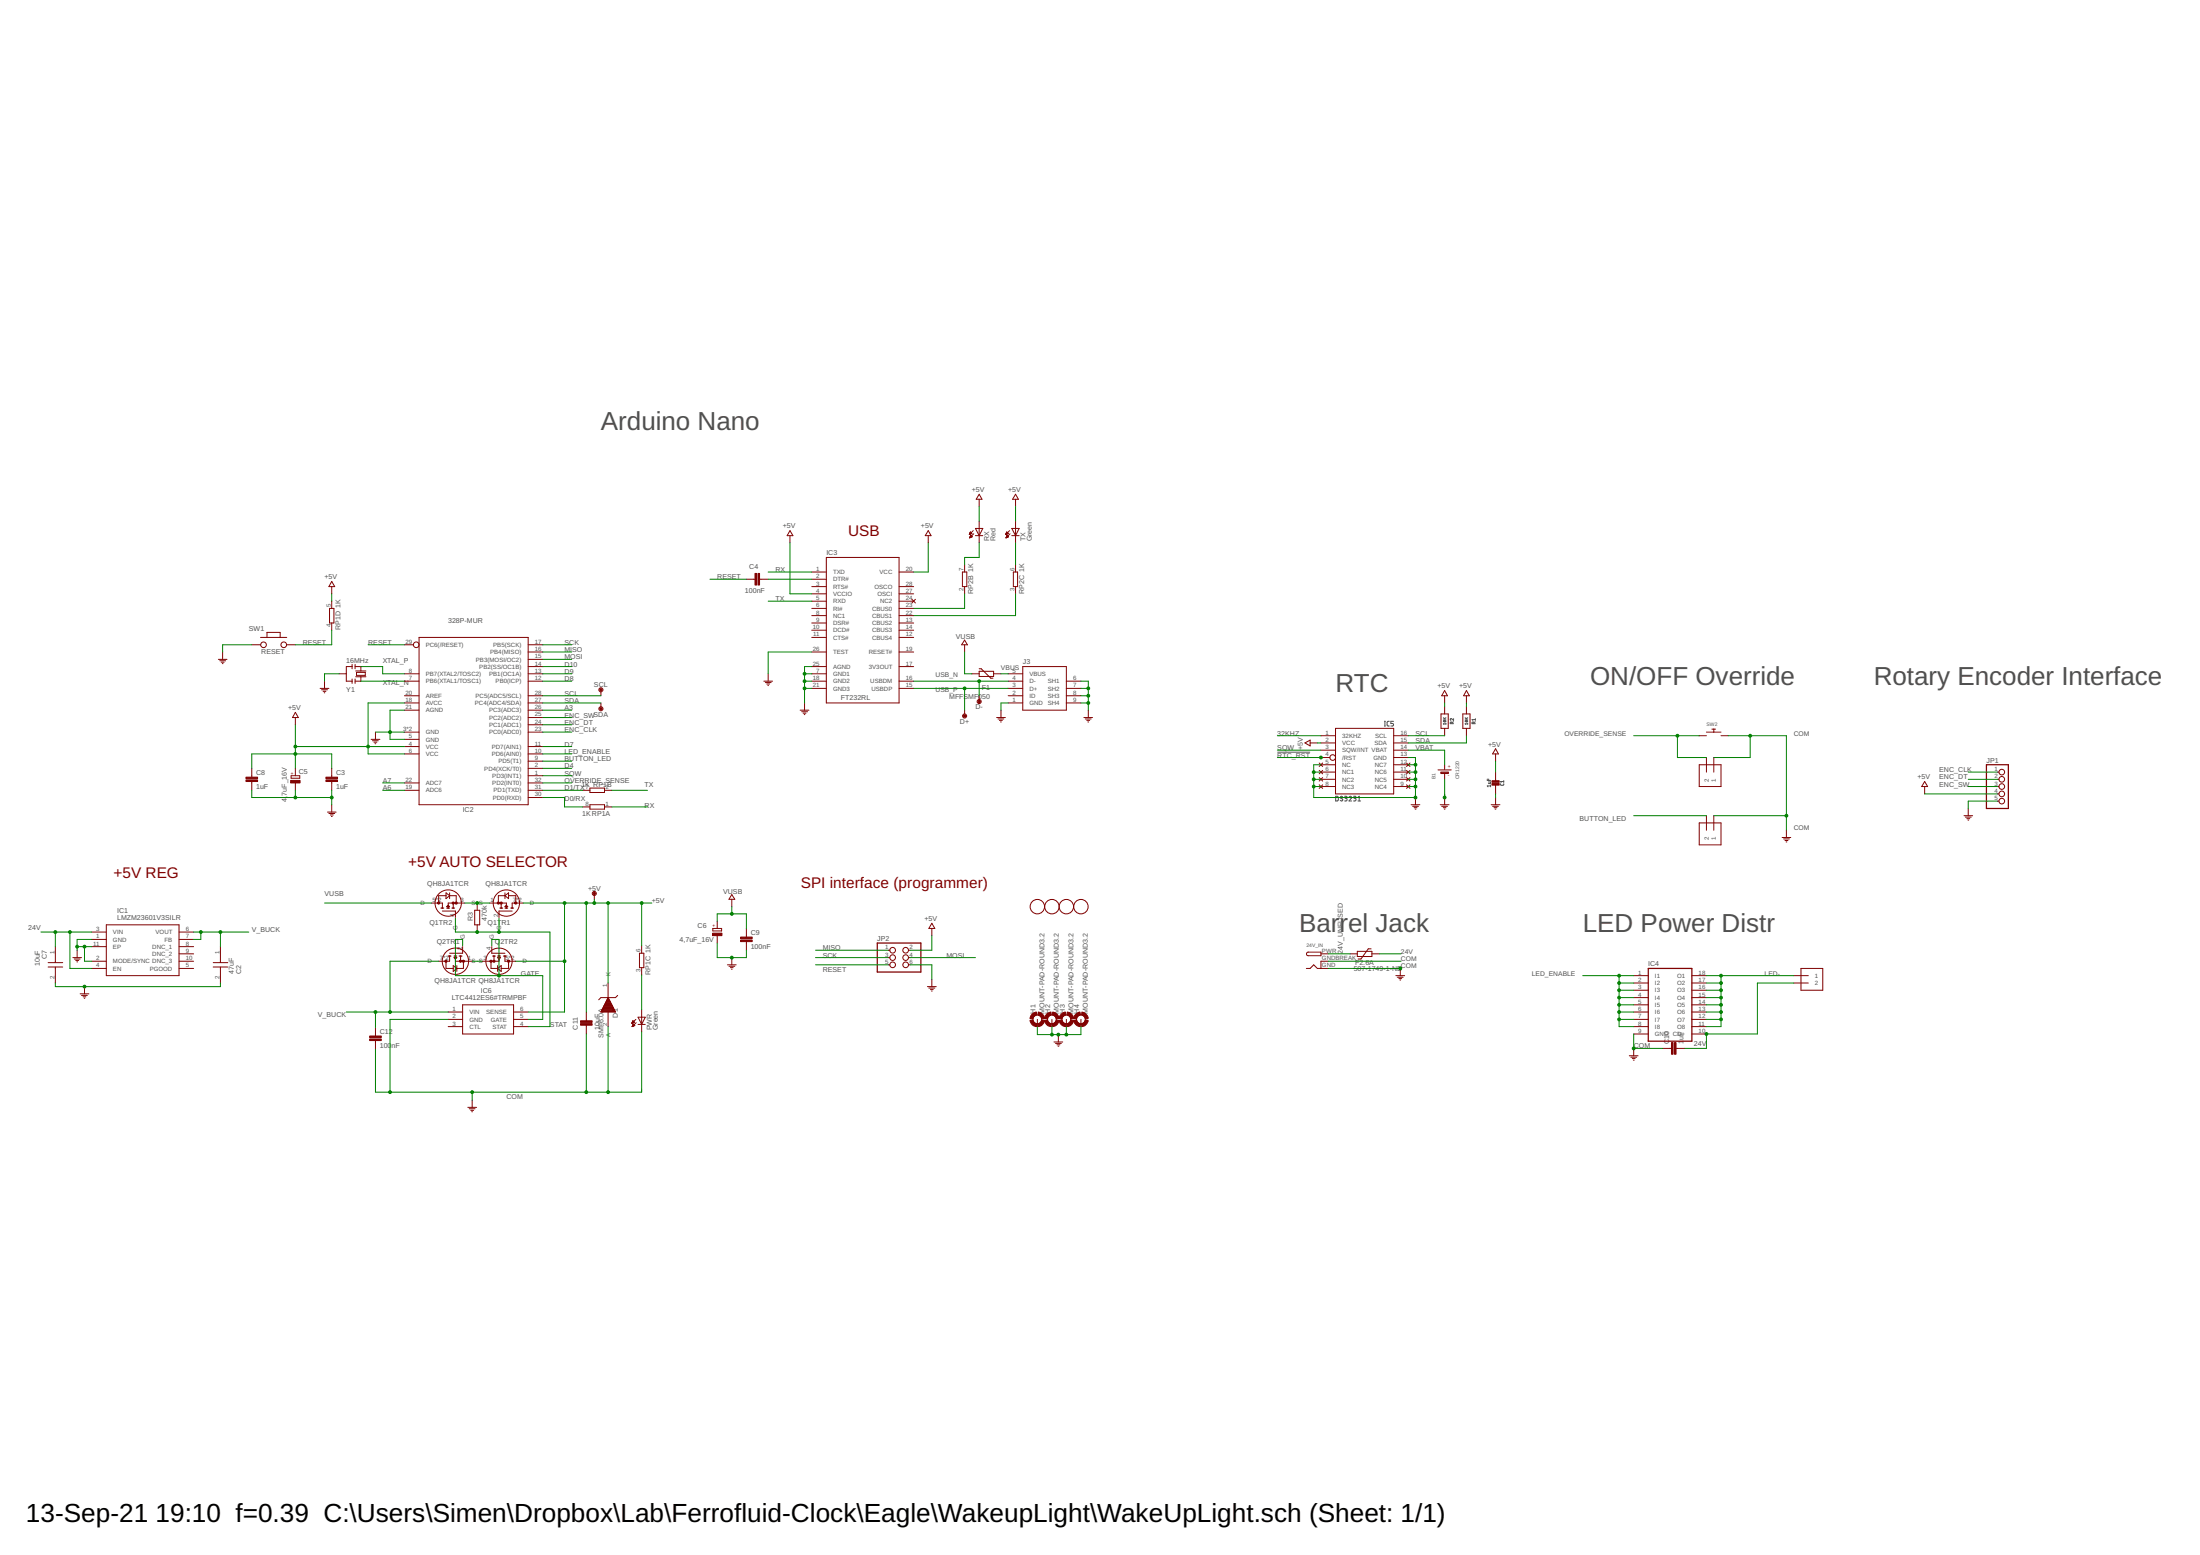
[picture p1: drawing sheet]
<svg xmlns="http://www.w3.org/2000/svg" width="297mm" height="210mm" viewBox="0 0 297 210" stroke-linecap="round" stroke-linejoin="round" font-family="sans-serif">
<g fill="none" stroke="#505050" stroke-width=".14">
<path d="M186.9 98h.1M186.9 97.4h.1M187 97.4v.6M187.6 97.4h-.2l-.1 .1v.4l.3 .1M188.2 97.4h-.4v.3h.3l.1 .1-.1 .2h-.3M194.9 97.1h.3M194.9 96.9l.2 .2M194.9 97.3h.3l-.1 .2zM195 97.3l.1 .1M195.2 97.7h-.3l.1 .1M195.2 97.6v.2M195.2 96.9l-.2 .1"/>
<path d="M196 97.6l-.1-.1-.1 .2h.5M196 97.6v.1M196.3 97v.2l-.4-.2v.2M196.3 97.4l-.3 .1M197.8 97.1h.4M197.8 96.9l.2 .2M197.9 97.3h.3l-.2 .2-.2-.1zM197.9 97.3l.2 .1M198.2 97.7h-.4l.1 .1M198.2 97.6v.2M198.2 96.9l-.2 .1M199 97.6l-.2-.1v.2h.4"/>
<path d="M199 97.6v.1M199.2 97.4l-.2 .1M199.2 97.1h-.4l.1 .1M199.2 97v.2M172.5 101.5h4.4M180.3 107.5l.4 .1-.1 .5h-.3zM181.3 107.5h-.2l-.1 .1 .3 .3v.1l-.1 .1-.2-.1M181.5 107.5l.4 .1-.1 .1-.2 .1M181.7 107.8h.2v.2l-.4 .1M182.1 107.6a.17 .17 0 0 1 .3-.1 .17 .17 0 0 1 0 .3l-.3 .3h.4M182.8 107.5l.3 .1-.1 .1-.2 .1M182.9 107.8h.2v.2l-.3 .1"/>
<path d="M183.3 108.1h.4M183.3 107.6l.2-.1v.6M200.8 105.2v.1h.5M201 105.6h.3l-.1 .1-.2 .1M201 105.2v.1M201.3 106.1h-.5l.1 .1M201.3 106v.2M202.6 105.8l.1 .2h.3v-.2M203 105.4v.2M203 105.5h-.4l.1 .1"/>
</g>
<g fill="none" stroke="#800000" stroke-width=".14">
<path d="M44.8 79.2v1M44.8 78.5l.4 .7h-.8zM100.8 78.2h1.2M102.5 78.2h1.2M106.7 71.6l.4 .7h-.8zM106.7 72.3v1M109.6 78.2h2M109.6 79.2h2M109.6 77.2h2M111.6 75.2h9.8v19.7h-9.8zM121.4 79.2h2M121.4 77.2h2"/>
<path d="M125.3 71.6l.4 .7h-.8zM125.3 72.3v1M129.9 77.2h.6v2h-.6zM130.2 76.2v1M130.2 79.2v1M130.9 72.1h.1M130.9 72h.3M130.9 72.6h.1M130.9 72.5h.2M131 71.9h.1M131 72.5h.1M131 72.5h.2"/>
<path d="M131 72.5h.3M131 71.8h.1M131 72.4h.2M131 71.8l-.1 .4M131 71.8l.2 .2M131 72.3h.1M131.1 72.3l-.2 .3M131.1 72.3l.2 .2M131.1 72.3h.1M131.1 72.1h-.2M131.2 72l-.3 .2M131.3 72.5l-.4 .1"/>
<path d="M131.4 71.6l-.5 .6M131.5 72.1l-.6 .5M131.7 72.3h1M131.7 71.3h1l-.5 1zM132.2 66.7l.4 .7h-.8zM132.2 67.4v1M132.2 70.3v3M135.8 72.1h.1M135.8 72h.3M135.8 72.6h.1M135.8 72.5h.2M135.9 71.9h.2"/>
<path d="M135.9 72.5h.1M135.9 71.9h.1M135.9 72.5h.2M135.9 72.5h.3M135.9 71.8h.1M135.9 72.4h.2M136 72.3h.1M136 72.3l-.2 .3M136 72.3l.2 .2M136.1 72.1h-.3M136.1 72l-.2-.2-.1 .4M136.1 72l-.3 .2"/>
<path d="M136.2 72.5l-.4 .1M136.3 71.6l-.5 .6M136.4 72.1l-.6 .5M136.6 72.3h1M136.6 71.3h1l-.5 1zM136.8 77.2h.6v2h-.6zM137.1 66.7l.4 .7h-.8zM137.1 67.4v1M137.1 70.3v3M137.1 76.2v1M137.1 79.2v1M29.5 89h1.1"/>
<path d="M29.7 89.2h.8M29.9 89.4h.4M30 89.6h.1M30.1 88v1M34 87h1.2M35.2 86h3.5M36 86v-.6h1.8v.6M38.7 87h1.2M39.9 96.2l.4 .7h-.8zM39.9 96.9v.9M43.2 92.9h1.2M43.4 93.1h.8"/>
<path d="M43.6 93.3h.4M43.8 93.5h.1M43.8 91.9v1M44.5 82.1h.6v2h-.6zM44.8 81.2v.9M44.8 84.1v1M45.8 91h1M47.5 90h-.7v1.9h.7M47.5 89.7v.6M47.5 91.7v.5M47.9 90h.8v.6M47.9 89.7v.6"/>
<path d="M47.9 91.7v.5M48 90.6h1.4M48 91.4h1.4M48.1 90.8h1.2v.4h-1.2zM48.7 91.4v.5h-.8M50.1 99.8h1.2M50.3 100h.8M50.7 98.8v1M54.6 95.9h2M54.6 87h1.2M54.6 91.9h2M54.6 94.9h2"/>
<path d="M54.6 93.9h2M54.6 91h2M54.6 98.8h2M54.6 99.8h2M56.6 86h14.7v22.6h-14.7zM71.3 95.9h2M71.3 87h2M71.3 89h2M71.3 96.9h2M71.3 90h2M71.3 91.9h2M71.3 94.9h2"/>
<path d="M71.3 93.9h2M71.3 91h2M71.3 88h2M71.3 98.8h2M71.3 97.8h2M81.1 93.4v.5M81.1 94.9v.5M103.1 91.9h1.2M103.3 92.1h.8M103.5 92.3h.4M103.7 92.5h.1M103.7 91v.9"/>
<path d="M108 95.9h1.2M108.2 96.1h.8M108.4 96.3h.4M108.6 96.5h.1M108.6 94.9v1M109.6 92.9h2M109.6 86h2M109.6 82.1h2M109.6 84.1h2M109.6 90h2M109.6 91.9h2M109.6 91h2"/>
<path d="M109.6 83.1h2M109.6 85.1h2M109.6 81.2h2M109.6 80.2h2M109.6 88h2M121.4 92.9h2M121.4 86h2M121.4 82.1h2M121.4 84.1h2M121.4 90h2M121.4 91.9h2M121.4 83.1h2"/>
<path d="M121.4 85.1h2M121.4 81.2h2M121.4 80.2h2M121.4 88h2M123.1 80.9l.5 .5M123.6 80.9l-.5 .5M130.2 86.4l.4 .6h-.8zM130.2 87v1M130.2 95.9v.5M131.2 91h1M132.2 90.6h2v.7h-2zM132.2 93.9v.5"/>
<path d="M132.2 90.3h.3l1.3 1.2h.3M134.2 91h.9M134.6 96.9h1.1M134.7 97h.8M134.9 97.2h.4M135.1 97.5h.1M135.1 95.9v1M136.1 92.9h2M136.1 91.9h2M136.1 94.9h2M136.1 93.9h2M136.1 91h2"/>
<path d="M138.1 90h5.9v5.9h-5.9zM144 92.9h1.9M144 91.9h1.9M144 94.9h1.9M144 93.9h1.9M146.3 96.9h1.2M146.5 97h.8M146.7 97.2h.4M146.9 97.5h.1M146.9 95.9v1M178.4 99.3h1.9M180.3 98.3h7.9v8.9h-7.9z"/>
<path d="M188.2 99.3h1.9M194.6 96.4h.9v1.9h-.9zM195.1 93.9v1M195.1 95.4v1M195.1 98.3v1M195.1 93.2l.3 .7h-.8zM197.5 96.4h1v1.9h-1zM198 93.9v1M198 95.4v1M198 98.3v1M198 93.2l.4 .7h-.8zM229.4 99.3h1"/>
<path d="M230.4 98.8h2M231.1 98.4h.5M231.4 98.4v.4M232.4 99.3h.9M34 103.7v1.2M34 105.5v1.2M39.3 104.7h1.2v.4h-1.2zM39.9 103.7v1M39.9 105.7v1M44.2 109.6h1.2M44.4 109.8h.8M44.6 110h.4"/>
<path d="M44.7 110.2h.2M44.8 103.7v1.2M44.8 105.5v1.2M44.8 108.6v1M50.5 100.2h.4M50.6 100.4h.1M54.6 106.7h2M54.6 105.7h2M54.6 101.8h2M54.6 100.8h2M71.3 106.7h2M71.3 104.7h2"/>
<path d="M71.3 105.7h2M71.3 107.7h2M71.3 103.7h2M71.3 102.7h2M71.3 101.8h2M71.3 100.8h2M78.7 106.7h1M78.7 108.9h1M79.7 106.4h1.9v.6h-1.9zM79.7 108.6h1.9v.6h-1.9zM81.6 106.7h1M81.6 108.9h1"/>
<path d="M176.2 100.3l.7-.4v.8zM176.9 100.3h1M178.1 103l.5 .5M178.1 104l.5 .5M178.1 105l.5 .4M178.1 105.9l.5 .5M178.4 104.2h1.9M178.4 100.3h1.9M178.4 102.3h1.2M178.4 101.3h1.9M178.4 103.2h1.9M178.4 105.2h1.9"/>
<path d="M178.4 106.2h1.9M178.6 103l-.5 .5M178.6 104l-.5 .5M178.6 105l-.5 .4M178.6 105.9l-.5 .5M188.2 104.2h1.9M188.2 100.3h1.9M188.2 102.3h1.9M188.2 101.3h1.9M188.2 103.2h1.9M188.2 105.2h1.9M188.2 106.2h1.9"/>
<path d="M189.9 105.9l.5 .5M189.9 105l.5 .4M189.9 104l.5 .5M189.9 103l.5 .5M190.4 105.9l-.5 .5M190.4 105l-.5 .4M190.4 104l-.5 .5M190.4 103l-.5 .5M190.5 108.6h1.2M190.7 108.8h.8M190.9 109h.4M191.1 109.2h.1"/>
<path d="M191.1 107.7v.9M194.2 103.9h1.7M194.5 108.6h1.1M194.6 104.2h.9v.2h-.9zM194.6 104.3h.9M194.6 108.8h.8M194.9 109h.3M195 109.2h.1M195.1 103.2v.7M195.1 104.5v.7M195.1 107.7v.9M201.3 108.6h1.2"/>
<path d="M201.5 108.8h.8M201.7 109h.4M201.9 109.2h.1M201.9 101.8v.9M201.9 104.2v1.3M201.9 105.9v1.3M201.9 107.7v.9M201.9 101.1l.4 .7h-.8zM229.4 103.2h3v3h-3zM229.4 111.1h3v2.9h-3zM230.4 102.3v1.9M230.4 110.1v2"/>
<path d="M231.4 102.3v1.9M231.4 110.1v2M240.6 113.1h1.2M240.8 113.2h.8M241 113.5h.4M241.2 113.6h.1M241.2 112.1v1M259.9 105.5l.4 .7h-.8zM259.9 106.2v1M265.2 110.1h1.1M265.4 110.3h.7M265.6 110.5h.4"/>
<path d="M265.7 110.7h.1M265.7 109.1v1M269.7 104.2h.2M269.7 107.2h.2M269.7 105.2h.2M269.7 106.2h.2M269.7 108.1h.2M6.5 129.9h2M6.5 130.5h2M7.5 127.8v2.1M7.5 130.5v2.2M9.8 129.3h1.2"/>
<path d="M10 129.5h.8M10.2 129.6h.4M10.4 129.8h.1M10.4 128.3v1M10.8 134.2h1.2M11 134.4h.8M11.2 134.6h.4M11.4 134.7h.1M11.4 133.2v1M12.4 130.7h2M12.4 129.8h2M12.4 126.8h2"/>
<path d="M12.4 125.8h2M12.4 127.8h2M14.4 124.8h9.8v6.9h-9.8zM24.2 130.7h1.9M24.2 128.8h1.9M24.2 129.8h1.9M24.2 126.8h1.9M24.2 125.8h1.9M24.2 127.8h1.9M28.8 129.9h2M28.8 130.5h2M29.8 127.8v2.1"/>
<path d="M29.8 130.5v2.2M50.7 138.7v1.1M58.3 121.9h1.4v.7M59.5 122.6h.4M59.7 123h1.8v.8M60.2 129.8v.9h1M60.2 120.5l.5 .4-.5 .4zM60.2 120.9h-1v1M60.3 122.6h.4M60.3 122.4l.2-.2 .2 .2zM60.5 136.6h2M60.5 137.6h2"/>
<path d="M60.5 138.6h2M60.5 129.1h.4M60.5 122.4v.2M60.5 122.3l.1 .1M60.5 122.3l-.1 .1M60.7 129.1v.7h-1.5M60.7 120.5v.8M60.7 120.9h.9v1M61 122.6h.4M61.2 121.9v.7M61.2 130.3l.5 .4-.5 .4zM61.3 129.3h.4l-.2 .2z"/>
<path d="M61.3 129.1h.4M61.4 129.3h.1M61.5 129.3v.5h2.3M61.5 129.1v.2M61.6 129.3h-.1M61.7 130.3v.8M62 129.1h.4M62.2 129.1v.7M62.5 135.6h6.8v4h-6.8zM62.5 127.8v.9h-1.8M62.6 129.8v.9h-.9M62.8 121.9h-2.3v.4"/>
<path d="M64.1 122.9h.7v1.9h-.7zM64.4 121.9v1M64.4 124.8v1M66.1 121.9h2.3v.4M66.3 129.8v.9h.9M66.4 127.8v.9h1.8M66.5 129.1h.4M66.7 129.1v.7M67.2 129.3h.4l-.2 .2zM67.2 129.1h.4M67.2 130.7l.5-.4v.8zM67.2 130.3v.8"/>
<path d="M67.3 129.3h.1M67.4 129.3v.5h-2.3M67.4 129.1v.2M67.5 129.3h-.1M67.5 122.6h.4M67.7 121.9v.7M68 129.1h.4M68.2 129.1v.7h1.4M68.2 120.9l.5-.4v.8zM68.2 120.5v.8M68.2 120.9h-.9v1M68.2 122.6h.4"/>
<path d="M68.4 122.4v.2M68.4 122.2l.2 .2h-.4zM68.4 122.3l-.1 .1M68.4 122.3l.1 .1M68.7 129.8v.9h-1M68.7 120.9h.9v1M69 122.6h.3M69.2 123h-1.8v.8M69.3 136.6h2M69.3 137.6h2M69.3 138.6h2M70.6 121.9h-1.4v.7"/>
<path d="M79.2 136.6v1.2M79.2 138.4v1.2M80.2 120.9v.5M81.2 136.6h1.9M81.2 136.5h1.8M81.2 136.4h1.8M81.3 136.4h1.7M81.3 136.3h1.6M81.3 136.2h1.6M81.4 136.2h1.5M81.4 136.1h1.4M81.4 136h1.4"/>
<path d="M81.5 135.9h1.2M81.5 135.8h1.2M81.6 135.8h1.1M81.6 135.7h1M81.6 135.6h1M81.7 135.6h.9M81.7 135.5h.8M81.7 135.4h.8M81.8 135.3h.6M81.8 135.2h.6M81.9 135.2h.5M81.9 135.1h.4"/>
<path d="M81.9 135h.4M82 135h.3M82 134.9h.2M82 134.8h.2M82.1 134.8h.1M82.1 134.7h.1M82.1 134.7l1 1.9h-2zM82.1 132.7v2M82.1 136.6v2M83.4 134.4l-.3 .3h-2l-.3 .3M85.3 138.1h.1M85.3 138h.2"/>
<path d="M85.4 138.6h.1M85.4 138h.2M85.4 137.9l.2 .1M85.4 138.5h.1M85.4 138.5h.2M85.4 137.9h.2M85.4 138.4h.3M85.4 137.8h.1M85.4 138.3l.2 .1M85.5 138.3h.1M85.6 138l-.2-.2-.1 .3M85.6 138l-.3 .1"/>
<path d="M85.7 138.4l-.2-.2-.2 .4M85.7 138.4l-.4 .2M85.9 137.6l-.6 .5M85.9 138l-.6 .6M86.1 137.3h1l-.5 1zM86.1 138.3h1M86.3 128.7h.6v1.9h-.6zM86.6 127.7v1M86.6 130.6v1M86.6 136.3v3M96.2 125.3h1.2v.4h-1.2zM96.8 124.4v.9"/>
<path d="M96.8 126.3v1M98.2 130.2h1.2M98.4 130.4h.8M98.6 130.6h.4M98.8 130.8h.1M98.8 121.4v1M98.8 129.3v.9M98.8 120.8l.4 .6h-.8zM100.8 125.3v1.2M100.8 127.1v1.2M119.9 130.2h.2M119.9 129.3h.2"/>
<path d="M119.9 128.3h.2M122.7 130.2h.2M122.7 129.3h.2M122.7 128.3h.2M125.2 133.2h1.2M125.4 133.4h.8M125.6 133.6h.4M125.8 133.8h.1M125.8 124.6l.4 .7h-.8zM125.8 125.3v1M125.8 132.2v1M140.1 137.6v1"/>
<path d="M142 137.6v1M142.9 139.7v1M144 137.6v1M145.9 137.6v1M176.4 130.7h.5l.5-.5 .5 .5h1.4M176.4 128.6l.2-.1h1.8v.5h-1.9l-.1-.2zM178.4 128.8h.9M179.3 129.8h-.9v.9M182.3 128.8h1M183.3 128.4h1.9v.7h-1.9zM185.1 128.1h-.4l-1 1.4h-.3M185.2 128.8h1"/>
<path d="M188.5 131.7h1.2M188.7 131.9h.7M188.9 132.1h.4M189 132.3h.1M189.1 130.7v1M220.6 131.7h1.9M220.6 132.7h1.9M220.6 133.7h1.9M220.6 134.7h1.9M220.6 135.6h1.9M220.6 136.6h1.9M220.6 137.6h1.9"/>
<path d="M220.6 138.6h1.9M220.6 139.6h1.9M228.4 131.7h2M228.4 132.7h2M228.4 133.7h2M228.4 134.7h2M228.4 135.6h2M228.4 136.6h2M228.4 137.6h2M228.4 138.6h2M228.4 139.6h2M242.2 131.7h2"/>
<path d="M242.2 132.7h2M243.2 130.7h2.9v3h-2.9zM50.7 140.4v1.2M63.2 149.5h1.1M63.4 149.7h.7M63.6 149.9h.3M63.7 150.1h.1M63.8 148.5v1M142.3 140.7h1.2M142.5 140.8h.8M142.7 141h.4M142.9 141.2h.1"/>
<path d="M220 142.5h1.2M220.2 142.7h.8M220.4 142.9h.4M220.5 143.1h.1M220.6 141.5v1M224.5 141.5h1.2M226.3 141.5h1.2"/>
<circle cx="35.6" cy="87" r=".38"/>
<circle cx="38.3" cy="87" r=".38"/>
<circle cx="56.2" cy="87" r=".38"/>
<circle cx="81.1" cy="93.1" r=".28"/>
<circle cx="81.1" cy="95.7" r=".28"/>
<circle cx="130.2" cy="96.6" r=".28"/>
<circle cx="132.2" cy="94.7" r=".28"/>
<circle cx="179.9" cy="102.3" r=".38"/>
<circle cx="270.3" cy="105.2" r=".38"/>
<circle cx="270.3" cy="108.1" r=".38"/>
<circle cx="270.3" cy="104.2" r=".38"/>
<circle cx="270.3" cy="106.2" r=".38"/>
<circle cx="270.3" cy="107.2" r=".38"/>
<circle cx="60.5" cy="121.9" r="1.78"/>
<circle cx="61.5" cy="129.8" r="1.78"/>
<circle cx="67.4" cy="129.8" r="1.78"/>
<circle cx="68.4" cy="121.9" r="1.78"/>
<circle cx="80.2" cy="120.6" r=".28"/>
<circle cx="120.5" cy="129.3" r=".38"/>
<circle cx="120.5" cy="130.2" r=".38"/>
<circle cx="120.5" cy="128.3" r=".38"/>
<circle cx="122.3" cy="130.2" r=".38"/>
<circle cx="122.3" cy="129.3" r=".38"/>
<circle cx="122.3" cy="128.3" r=".38"/>
<circle cx="140.1" cy="122.4" r=".97"/>
<circle cx="140.1" cy="137.6" r=".59"/>
<circle cx="142" cy="122.4" r=".97"/>
<circle cx="142" cy="137.6" r=".59"/>
<circle cx="144" cy="122.4" r=".97"/>
<circle cx="144" cy="137.6" r=".59"/>
<circle cx="145.9" cy="122.4" r=".97"/>
<circle cx="145.9" cy="137.6" r=".59"/>
</g>
<g fill="#800000" stroke="#800000" stroke-width=".14">
<path d="M201.4 105.4h1v.2h-1z"/>
<path d="M201.4 105.8h1v.2h-1z"/>
<path d="M44 105.3h1.6v.2h-1.6z"/>
<path d="M44 104.9h1.6v.2h-1.6z"/>
<path d="M102.3 77.4h.3v1.6h-.3z"/>
<path d="M101.9 77.4h.3v1.6h-.3z"/>
<path d="M100 126.9h1.6v.2h-1.6z"/>
<path d="M100 126.5h1.6v.2h-1.6z"/>
<path d="M39.2 105.3h1.3v.4h-1.3z"/>
<path d="M96.2 126h1.3v.3h-1.3z"/>
<path d="M33.2 105.3h1.6v.2h-1.6z"/>
<path d="M33.2 104.9h1.6v.2h-1.6z"/>
<path d="M226.1 140.7h.2v1.6h-.2z"/>
<path d="M225.7 140.7h.2v1.6h-.2z"/>
<path d="M78.4 138.2h1.5v.2h-1.5z"/>
<path d="M78.4 137.8h1.5v.2h-1.5z"/>
<path d="M49.9 140.3h1.6v.2h-1.6z"/>
<path d="M49.9 139.8h1.6v.3h-1.6z"/>
</g>
<g fill="#800000" stroke="#800000" stroke-width=".14">
<path d="M139.3 136.9l.6-.3 .1 .4a.6 .6 0 0 0-.5 .5h-.4z" fill-rule="evenodd"/>
<path d="M139.1 137.7h.4a.59 .59 0 0 0 .5 .5l-.1 .4a.96 .96 0 0 1-.8-.9z" fill-rule="evenodd"/>
<path d="M140.1 138.2a.59 .59 0 0 0 .6-.5h.3a.96 .96 0 0 1-.8 .9z" fill-rule="evenodd"/>
<path d="M140.2 136.6h.1a1.03 1.03 0 0 1 .7 .9h-.3a.59 .59 0 0 0-.6-.5z" fill-rule="evenodd"/>
<path d="M141.3 136.9l.6-.3v.4a.6 .6 0 0 0-.5 .5h-.4z" fill-rule="evenodd"/>
<path d="M141 137.7h.4a.59 .59 0 0 0 .5 .5v.4a.96 .96 0 0 1-.9-.9z" fill-rule="evenodd"/>
<path d="M142.6 137.7h.4v.2a.96 .96 0 0 1-.9 .7v-.4a.59 .59 0 0 0 .5-.5z" fill-rule="evenodd"/>
<path d="M142.1 136.6a1 1 0 0 1 .9 .9h-.4a.6 .6 0 0 0-.5-.5z" fill-rule="evenodd"/>
<path d="M143.3 136.9l.6-.3v.4a.59 .59 0 0 0-.5 .5h-.4l.1-.4z" fill-rule="evenodd"/>
<path d="M143 137.7h.4a.59 .59 0 0 0 .5 .5v.4a.96 .96 0 0 1-.9-.9z" fill-rule="evenodd"/>
<path d="M144.6 137.7h.4l-.1 .2a.96 .96 0 0 1-.8 .7v-.4a.59 .59 0 0 0 .5-.5z" fill-rule="evenodd"/>
<path d="M144.1 136.6a1 1 0 0 1 .9 .9h-.4a.6 .6 0 0 0-.5-.5z" fill-rule="evenodd"/>
<path d="M145.2 136.9l.6-.3 .1 .4a.59 .59 0 0 0-.5 .5h-.4l.1-.4z" fill-rule="evenodd"/>
<path d="M145 137.7h.4a.59 .59 0 0 0 .5 .5l-.1 .4a.96 .96 0 0 1-.8-.9z" fill-rule="evenodd"/>
<path d="M146.5 137.7h.4a.96 .96 0 0 1-.8 .9l-.1-.4a.59 .59 0 0 0 .5-.5z" fill-rule="evenodd"/>
<path d="M146.1 136.6a1.01 1.01 0 0 1 .8 .9h-.4a.6 .6 0 0 0-.5-.5z" fill-rule="evenodd"/>
<path d="M60.1 129.6h.2v.3h-.2v-.1h.2h-.2z" fill-rule="evenodd"/>
<path d="M62.1 129.6h.2v.3h-.2l-.1-.1h.2h-.2z" fill-rule="evenodd"/>
<path d="M62.5 129.6h.2v.3h-.2l-.1-.1 .2-.1v.1h-.2z" fill-rule="evenodd"/>
<path d="M68.6 129.6h.2v.3h-.2l-.1-.1h.2h-.2z" fill-rule="evenodd"/>
<path d="M66.6 129.6h.2v.3h-.2l-.1-.1 .2-.1v.1h-.2z" fill-rule="evenodd"/>
<path d="M66.2 129.6h.2v.3h-.2l-.1-.1h.3h-.3z" fill-rule="evenodd"/>
<path d="M69.5 121.8h.2v.2h-.2v-.1h.2h-.1h-.1z" fill-rule="evenodd"/>
<path d="M67.6 121.8h.2v.2h-.2l-.1-.1h.2h-.2z" fill-rule="evenodd"/>
<path d="M67.2 121.8h.2v.2h-.2l-.1-.1h.2h-.2z" fill-rule="evenodd"/>
<path d="M59.1 121.8h.2v.2h-.2v-.1h.2h-.2z" fill-rule="evenodd"/>
<path d="M61.1 121.8h.2v.2h-.2l-.1-.1h.2h-.2z" fill-rule="evenodd"/>
<path d="M61.5 121.8h.2v.2h-.2l-.1-.1h.2h-.2z" fill-rule="evenodd"/>
<circle cx="132.2" cy="94.7" r=".15"/>
<circle cx="130.2" cy="96.6" r=".15"/>
<circle cx="81.1" cy="93.1" r=".15"/>
<circle cx="81.1" cy="95.7" r=".15"/>
<circle cx="80.2" cy="120.6" r=".15"/>
</g>
<path d="M268.2 103.2h3v5.9h-3zM118.4 127.3h5.9v3.9h-5.9zM222.5 130.7h5.9v9.8h-5.9z" fill="none" stroke="#800000" stroke-width=".17"/>
<g fill="none" stroke="#008000" stroke-width=".14">
<path d="M95.9 78.2h4.9M103.7 78.2h5.9M103.7 77.2h5.9M106.7 73.3v6.9h2.9M125.3 73.3v3.9h-1.9M132.2 68.4v1.9M132.2 73.3v1.9h-2v1M137.1 68.4v1.9M137.1 73.3v2.9M34 87h-3.9v1M39.9 97.8v5.9M44.8 85.1v1.9h-4.9"/>
<path d="M44.8 80.2v1M45.8 91h-2v.9M48.7 91.9h5.9M48.7 90h3v1h2.9M49.7 87h4.9M50.7 98.8h3.9M54.6 94.9h-4.9v6.9h4.9M54.6 95.9h-1.9v3.9h1.9M73.3 94.9h7.8M73.3 93.9h7.8M73.3 87h3.9M73.3 91.9h3.9"/>
<path d="M73.3 96.9h3.9M73.3 97.8h3.9M73.3 98.8h3.9M73.3 90h3.9M73.3 91h3.9M73.3 88h3.9M73.3 95.9h3.9M73.3 89h3.9M103.7 81.2h5.9M108.6 91.9h1M108.6 91h1M108.6 92.9h1"/>
<path d="M109.6 90h-1v4.9M109.6 88h-5.9v3M123.4 91.9h12.7M123.4 92.9h12.7M130.2 88v3h1M130.2 80.2v1.9h-6.8M130.2 92.9v3M132.2 91.9v2M135.1 91h1M136.1 94.9h-1v1M137.1 80.2v2.9h-13.7M145.9 94.9h1"/>
<path d="M145.9 93.9h1M145.9 91.9h1v4M145.9 92.9h1M172.5 99.3h5.9M190.1 99.3h5M195.1 94.9v.5M198 99.3v1h-7.9M198 94.9v.5M220.6 99.3h8.8M226.5 99.3v3h3.9M233.3 99.3h7.9v12.8M236.3 99.3v3h-4.9"/>
<path d="M34 103.7v-1.9h10.8v1.9M34 106.7v1h10.8M39.9 100.8h14.7M39.9 106.7v1M44.8 106.7v1.9M51.7 106.7h2.9M51.7 105.7h2.9M73.3 104.7h3.9M73.3 103.7h3.9M73.3 100.8h3.9M73.3 106.7h5.4M73.3 105.7h3.9"/>
<path d="M73.3 107.7h2.9v1.2h2.5M73.3 101.8h3.9M73.3 102.7h3.9M82.6 106.7h4.8M82.6 108.9h4.8M172.5 101.3h5.9M172.5 102.3h5.9M177.4 106.2h1M177.4 105.2h1M177.4 104.2h1M177.9 100.3h.5M190.1 101.3h5v1.9"/>
<path d="M190.1 102.3h1v5.4h-13.7v-4.5h1M190.1 106.2h1M190.1 105.2h1M190.1 104.2h1M190.1 103.2h1M195.1 105.2v2.5M201.9 102.7v1.5M201.9 107.2v.5M220.6 110.1h9.8M231.4 110.1h9.8M259.9 107.2h9.8M265.7 106.2h4"/>
<path d="M265.7 105.2h4M265.7 104.2h4M269.7 108.1h-4v1M5.5 125.8h6.9M7.5 125.8v2M7.5 132.7v.5h22.3v-.5M9.4 125.8v4.9h3M10.4 127.8h2M11.4 127.8v2h1M12.4 126.8h-2v1.5M26.1 125.8h7.5M27.1 125.8v1h-1"/>
<path d="M29.8 125.8v2M43.8 121.9h14.5M46.8 136.6h13.7M50.7 136.6v2.1M59.2 129.8h-6.5v6.8M60.5 137.6h-7.8v9.8M61.5 124v1.8h12.8v12.8h-3M62.5 127.7v-.9h-1v4.9h11.8v5.9h-2M62.8 121.9h3.3M63.8 129.8h1.3M66.4 127.7v-.9h1v4.9M67.4 124v1.8"/>
<path d="M69.6 129.8h6.6M70.6 121.9h17.4M76.2 121.9v14.7h-4.9M79.2 121.9v14.7M79.2 139.6v7.8M80.2 121.4v.5M82.1 121.9v10.8M82.1 138.6v8.8M86.6 139.3v8.1h-35.9v-5.8M86.6 121.9v5.8M86.6 131.6v4.7M96.8 124.4v-1h4v1.9"/>
<path d="M96.8 127.3v2h4v-1M98.8 122.4v1M110.1 130.2h9.8M110.1 129.3h9.8M110.1 128.3h9.8M122.9 130.2h2.9v2M122.9 129.3h8.8M125.8 126.3v2h-2.9M140.1 138.6v1.1h5.8v-1.1M142 138.6v1.1M144 138.6v1.1M179.3 130.7h9.9"/>
<path d="M179.3 129.8h9.9M179.3 128.8h3M186.2 128.8h3M213.7 131.7h6.9M218.6 137.6h2M218.6 136.6h2M218.6 132.7h2M218.6 133.7h2M218.6 134.7h2M218.6 135.6h2M218.6 131.7v6.9h2M220.6 139.6v1.9h3.9"/>
<path d="M230.4 137.6h2M230.4 136.6h2M230.4 131.7h11.8M230.4 132.7h2M230.4 133.7h2M230.4 134.7h2M230.4 135.6h2M232.4 131.7v6.9h-2M242.2 132.7h-4.9v6.9h-6.9v1.9h-2.9M63.8 147.4v1.1"/>
</g>
<g fill="#008000" stroke="#008000" stroke-width=".14">
<circle cx="178.4" cy="102.3" r=".19"/>
<circle cx="44.8" cy="107.7" r=".19"/>
<circle cx="39.9" cy="107.7" r=".19"/>
<circle cx="98.8" cy="129.3" r=".19"/>
<circle cx="108.6" cy="91" r=".19"/>
<circle cx="108.6" cy="91.9" r=".19"/>
<circle cx="108.6" cy="92.9" r=".19"/>
<circle cx="146.9" cy="92.9" r=".19"/>
<circle cx="146.9" cy="93.9" r=".19"/>
<circle cx="146.9" cy="94.9" r=".19"/>
<circle cx="52.7" cy="98.8" r=".19"/>
<circle cx="191.1" cy="107.7" r=".19"/>
<circle cx="177.4" cy="104.2" r=".19"/>
<circle cx="177.4" cy="105.2" r=".19"/>
<circle cx="177.4" cy="106.2" r=".19"/>
<circle cx="191.1" cy="106.2" r=".19"/>
<circle cx="191.1" cy="105.2" r=".19"/>
<circle cx="191.1" cy="104.2" r=".19"/>
<circle cx="191.1" cy="103.2" r=".19"/>
<circle cx="195.1" cy="107.7" r=".19"/>
<circle cx="236.3" cy="99.3" r=".19"/>
<circle cx="241.2" cy="110.1" r=".19"/>
<circle cx="220.6" cy="141.5" r=".19"/>
<circle cx="189.1" cy="130.7" r=".19"/>
<circle cx="142.9" cy="139.7" r=".19"/>
<circle cx="144" cy="139.7" r=".19"/>
<circle cx="142" cy="139.7" r=".19"/>
<circle cx="11.4" cy="127.8" r=".19"/>
<circle cx="10.4" cy="127.8" r=".19"/>
<circle cx="11.4" cy="133.2" r=".19"/>
<circle cx="79.2" cy="147.4" r=".19"/>
<circle cx="63.8" cy="147.4" r=".19"/>
<circle cx="52.7" cy="147.4" r=".19"/>
<circle cx="82.1" cy="147.4" r=".19"/>
<circle cx="49.7" cy="100.8" r=".19"/>
<circle cx="39.9" cy="100.8" r=".19"/>
<circle cx="39.9" cy="101.8" r=".19"/>
<circle cx="79.2" cy="121.9" r=".19"/>
<circle cx="82.1" cy="121.9" r=".19"/>
<circle cx="80.2" cy="121.9" r=".19"/>
<circle cx="76.2" cy="121.9" r=".19"/>
<circle cx="76.2" cy="129.8" r=".19"/>
<circle cx="86.6" cy="121.9" r=".19"/>
<circle cx="98.8" cy="123.4" r=".19"/>
<circle cx="130.2" cy="92.9" r=".19"/>
<circle cx="132.2" cy="91.9" r=".19"/>
<circle cx="232.4" cy="132.7" r=".19"/>
<circle cx="232.4" cy="133.7" r=".19"/>
<circle cx="232.4" cy="134.7" r=".19"/>
<circle cx="232.4" cy="135.6" r=".19"/>
<circle cx="232.4" cy="136.6" r=".19"/>
<circle cx="232.4" cy="137.6" r=".19"/>
<circle cx="232.4" cy="131.7" r=".19"/>
<circle cx="218.6" cy="137.6" r=".19"/>
<circle cx="218.6" cy="136.6" r=".19"/>
<circle cx="218.6" cy="135.6" r=".19"/>
<circle cx="218.6" cy="134.7" r=".19"/>
<circle cx="218.6" cy="133.7" r=".19"/>
<circle cx="218.6" cy="132.7" r=".19"/>
<circle cx="218.6" cy="131.7" r=".19"/>
<circle cx="226.5" cy="99.3" r=".19"/>
<circle cx="230.4" cy="139.6" r=".19"/>
<circle cx="7.5" cy="125.8" r=".19"/>
<circle cx="9.4" cy="125.8" r=".19"/>
<circle cx="67.4" cy="131.7" r=".19"/>
<circle cx="67.4" cy="125.8" r=".19"/>
<circle cx="64.4" cy="125.8" r=".19"/>
<circle cx="52.7" cy="136.6" r=".19"/>
<circle cx="50.7" cy="136.6" r=".19"/>
<circle cx="27.1" cy="125.8" r=".19"/>
<circle cx="29.8" cy="125.8" r=".19"/>
<circle cx="64.4" cy="121.9" r=".19"/>
</g>
<g font-size="3.5" fill="#505050">
<text x="81.1" y="58.1">Arduino Nano</text>
<text x="180.3" y="93.4">RTC</text>
<text x="214.7" y="92.4">ON/OFF Override</text>
<text x="253" y="92.4">Rotary Encoder Interface</text>
<text x="175.4" y="125.8">Barrel Jack</text>
<text x="213.7" y="125.8">LED Power Distr</text>
</g>
<g font-size="3.5">
<text x="3.5" y="205.4">13-Sep-21</text>
<text x="21" y="205.4">19:10 f=0.39 C:\Users\Simen\Dropbox\Lab\Ferrofluid-Clock\Eagle\WakeupLight\WakeUpLight.sch (Sheet: 1/1)</text>
</g>
<g font-size="2.1" fill="#800000">
<text x="114.5" y="72.3">USB</text>
<text x="15.3" y="118.5">+5V REG</text>
<text x="55.1" y="117">+5V AUTO SELECTOR</text>
<text x="108.1" y="119.9">SPI interface (programmer)</text>
</g>
<g font-size="1" fill="#505050">
<text x="105.7" y="71.3">+5V</text>
<text x="124.3" y="71.3">+5V</text>
<text x="131.2" y="66.4">+5V</text>
<text x="136.1" y="66.4">+5V</text>
<text x="101.2" y="76.8">C4</text>
<text x="104.7" y="77.2">RX</text>
<text x="111.6" y="74.9">IC3</text>
<text x="133.6" y="73.1" transform="rotate(-90 133.6 73.1)">RX</text>
<text x="134.4" y="73.1" transform="rotate(-90 134.4 73.1)">Red</text>
<text x="138.5" y="73.1" transform="rotate(-90 138.5 73.1)">TX</text>
<text x="139.3" y="73.1" transform="rotate(-90 139.3 73.1)">Green</text>
<text x="43.8" y="78.2">+5V</text>
<text x="96.8" y="78.2">RESET</text>
<text x="100.6" y="80.1">100nF</text>
<text x="104.7" y="81.1">TX</text>
<text x="131.4" y="80.2" transform="rotate(-90 131.4 80.2)">RP2B 1K</text>
<text x="138.3" y="80.2" transform="rotate(-90 138.3 80.2)">RP2C 1K</text>
<text x="33.6" y="85.2">SW1</text>
<text x="35.3" y="88.3">RESET</text>
<text x="40.9" y="87">RESET</text>
<text x="46" y="85.1" transform="rotate(-90 46 85.1)">RP1D 1K</text>
<text x="46.8" y="89.5">16MHz</text>
<text x="49.7" y="87">RESET</text>
<text x="51.7" y="89.5">XTAL_P</text>
<text x="60.5" y="84.1">328P-MUR</text>
<text x="76.2" y="87">SCK</text>
<text x="76.2" y="88">MISO</text>
<text x="76.2" y="89">MOSI</text>
<text x="76.2" y="90">D10</text>
<text x="129.1" y="86.2">VUSB</text>
<text x="138.1" y="89.7">J3</text>
<text x="38.9" y="95.9">+5V</text>
<text x="46.8" y="93.4">Y1</text>
<text x="51.7" y="92.4">XTAL_N</text>
<text x="76.2" y="94.9">SDA</text>
<text x="76.2" y="93.9">SCL</text>
<text x="76.2" y="91.9">D8</text>
<text x="76.2" y="91">D9</text>
<text x="76.2" y="95.9">A3</text>
<text x="80.2" y="92.7">SCL</text>
<text x="113.5" y="94.5">FT232RL</text>
<text x="128.2" y="94.3">MFFSMF050</text>
<text x="131.7" y="95.8">D-</text>
<text x="132.6" y="93.2">F1</text>
<text x="194.1" y="92.9">+5V</text>
<text x="197" y="92.9">+5V</text>
<text x="76.2" y="100.8">D7</text>
<text x="76.2" y="96.9">ENC_SWSDA</text>
<text x="76.2" y="97.8">ENC_DT</text>
<text x="76.2" y="98.8">ENC_CLK</text>
<text x="76.2" y="101.8">LED_ENABLE</text>
<text x="129.6" y="97.7">D+</text>
<text x="172.5" y="99.3">32KHZ</text>
<text x="172.5" y="101.3">SQW</text>
<text x="175.9" y="101.3" transform="rotate(-90 175.9 101.3)">+5V</text>
<text x="191.1" y="100.3">SDA</text>
<text x="191.1" y="99.3">SCL</text>
<text x="191.1" y="101.3">VBAT</text>
<text x="200.9" y="100.8">+5V</text>
<text x="34.6" y="106.5">1uF</text>
<text x="34.6" y="104.6">C8</text>
<text x="38.7" y="107.4" transform="rotate(-90 38.7 107.4)">7uF_16V</text>
<text x="40.3" y="104.5">C5</text>
<text x="45.4" y="106.5">1uF</text>
<text x="45.4" y="104.6">C3</text>
<text x="51.7" y="106.7">A6</text>
<text x="51.7" y="105.7">A7</text>
<text x="76.2" y="104.7">SQW</text>
<text x="76.2" y="103.7">D4</text>
<text x="76.2" y="105.7">OVERRIDE_SENSE</text>
<text x="76.2" y="102.7">BUTTON_LED</text>
<text x="76.2" y="106.7">D1/TX</text>
<text x="78.5" y="106.2">1K RP1B</text>
<text x="87" y="106.2">TX</text>
<text x="172.5" y="102.3">RTC_RST</text>
<text x="258.9" y="105.2">+5V</text>
<text x="261.8" y="106.2">ENC_SW</text>
<text x="261.8" y="105.2">ENC_DT</text>
<text x="261.8" y="104.2">ENC_CLK</text>
<text x="268.2" y="103">JP1</text>
<text x="38.7" y="108.2" transform="rotate(-90 38.7 108.2)">4,</text>
<text x="62.5" y="109.6">IC2</text>
<text x="76.2" y="108.1">D0/RX</text>
<text x="78.6" y="110.2">1KRP1A</text>
<text x="87" y="109.1">RX</text>
<text x="213.3" y="110.8">BUTTON_LED</text>
<text x="57.7" y="119.6">QH8JA1TCR</text>
<text x="65.6" y="119.6">QH8JA1TCR</text>
<text x="3.8" y="125.5">24V</text>
<text x="15.8" y="124.2">LMZM23601V3SILR</text>
<text x="15.8" y="123.2">IC1</text>
<text x="34" y="125.8">V_BUCK</text>
<text x="43.8" y="120.9">VUSB</text>
<text x="58" y="124.8">Q1TR2</text>
<text x="63.9" y="124.3" transform="rotate(-90 63.9 124.3)">R3</text>
<text x="65.7" y="124.3" transform="rotate(-90 65.7 124.3)">470k</text>
<text x="65.8" y="124.8">Q1TR1</text>
<text x="79.4" y="120.2">+5V</text>
<text x="88" y="121.9">+5V</text>
<text x="94.2" y="125.2">C6</text>
<text x="97.6" y="120.6">VUSB</text>
<text x="124.8" y="124.3">+5V</text>
<text x="5.4" y="130.4" transform="rotate(-90 5.4 130.4)">10uF</text>
<text x="6.3" y="129.5" transform="rotate(-90 6.3 129.5)">C7</text>
<text x="31.6" y="131.4" transform="rotate(-90 31.6 131.4)">47uF</text>
<text x="32.6" y="131.5" transform="rotate(-90 32.6 131.5)">C2</text>
<text x="59" y="127.5">Q2TR</text>
<text x="61.5" y="127.5">1</text>
<text x="66.8" y="127.5">Q</text>
<text x="67.6" y="127.5">2TR2</text>
<text x="70.3" y="131.7">GATE</text>
<text x="87.8" y="131.6" transform="rotate(-90 87.8 131.6)">RP1C 1K</text>
<text x="91.7" y="127.2">4,7uF_16V</text>
<text x="101.4" y="128.1">100nF</text>
<text x="101.4" y="126.2">C9</text>
<text x="111.1" y="131.2">RESET</text>
<text x="111.1" y="129.3">SCK</text>
<text x="111.1" y="128.3">MISO</text>
<text x="118.4" y="127">JP2</text>
<text x="127.8" y="129.3">MOSI</text>
<text x="181.3" y="128.8" transform="rotate(-90 181.3 128.8)">24V_UNFUSED</text>
<text x="182.8" y="131">507-1749-1-ND</text>
<text x="183" y="130.2">F2.6A</text>
<text x="222.5" y="130.4">IC4</text>
<text x="42.9" y="137.3">V_BUCK</text>
<text x="58.7" y="132.7">QH8JA1TCR QH8JA1TCR</text>
<text x="61" y="135">LTC4412ES6#TRMPBF</text>
<text x="64.9" y="134">IC6</text>
<text x="83.4" y="137.4" transform="rotate(-90 83.4 137.4)">D1</text>
<text x="139.8" y="136.8" transform="rotate(-90 139.8 136.8)">H1</text>
<text x="141" y="136.8" transform="rotate(-90 141 136.8)">MOUNT-PAD-ROUND3.2</text>
<text x="141.8" y="136.8" transform="rotate(-90 141.8 136.8)">H2</text>
<text x="143" y="136.8" transform="rotate(-90 143 136.8)">MOUNT-PAD-ROUND3.2</text>
<text x="143.8" y="136.8" transform="rotate(-90 143.8 136.8)">H3</text>
<text x="144.9" y="136.8" transform="rotate(-90 144.9 136.8)">MOUNT-PAD-ROUND3.2</text>
<text x="145.7" y="136.8" transform="rotate(-90 145.7 136.8)">H4</text>
<text x="146.9" y="136.8" transform="rotate(-90 146.9 136.8)">MOUNT-PAD-ROUND3.2</text>
<text x="51.3" y="141.5">100</text>
<text x="51.3" y="139.5">C12</text>
<text x="52.9" y="141.5">nF</text>
<text x="74.3" y="138.6">STAT</text>
<text x="78" y="139" transform="rotate(-90 78 139)">C11</text>
<text x="81" y="139" transform="rotate(-90 81 139)">10uF</text>
<text x="81.5" y="140.1" transform="rotate(-90 81.5 140.1)">SMF6.0A</text>
<text x="88" y="139.1" transform="rotate(-90 88 139.1)">PWR</text>
<text x="88.8" y="139.1" transform="rotate(-90 88.8 139.1)">Green</text>
<text x="220.6" y="141.5">COM</text>
<text x="225.3" y="140.9" transform="rotate(-90 225.3 140.9)">C10</text>
<text x="227.3" y="140.9" transform="rotate(-90 227.3 140.9)">1</text>
<text x="227.3" y="140.4" transform="rotate(-90 227.3 140.4)">uF</text>
<text x="228.7" y="141.2">24V</text>
<text x="68.4" y="148.4">COM</text>
</g>
<g font-size=".9" fill="#505050">
<text x="126.3" y="93.4">USB_P</text>
<text x="126.3" y="91.5">USB_N</text>
<text x="135.1" y="90.5">VBUS</text>
<text x="211.2" y="99.3">OVERRIDE_SENSE</text>
<text x="242.2" y="99.3">COM</text>
<text x="242.2" y="112.1">COM</text>
<text x="189.2" y="130.7">COM</text>
<text x="189.2" y="129.7">COM</text>
<text x="189.2" y="128.8">24V</text>
<text x="206.8" y="131.7">LED_ENABLE</text>
<text x="238.3" y="131.7">LED-</text>
</g>
<g font-size=".8" fill="#505050">
<text x="110.2" y="77.1">1</text>
<text x="112.5" y="77.5">TXD</text>
<text x="118.8" y="77.5">VCC</text>
<text x="122.3" y="77.1">20</text>
<text x="130.1" y="77.1" transform="rotate(-90 130.1 77.1)">7</text>
<text x="137" y="77.1" transform="rotate(-90 137 77.1)">6</text>
<text x="44.7" y="82" transform="rotate(-90 44.7 82)">5</text>
<text x="110.2" y="84">9</text>
<text x="110.2" y="78.1">2</text>
<text x="110.2" y="83">8</text>
<text x="110.2" y="82">6</text>
<text x="110.2" y="79">3</text>
<text x="110.2" y="81">5</text>
<text x="110.2" y="80">4</text>
<text x="112.5" y="78.5">DTR#</text>
<text x="112.5" y="83.4">NC1</text>
<text x="112.5" y="82.4">RI#</text>
<text x="112.5" y="79.5">RTS#</text>
<text x="112.5" y="81.4">RXD</text>
<text x="112.5" y="80.5">VCCIO</text>
<text x="117.7" y="82.4">CBUS0</text>
<text x="117.7" y="83.4">CBUS1</text>
<text x="118.1" y="79.5">OSCO</text>
<text x="118.5" y="80.5">OSCI</text>
<text x="118.8" y="81.4">NC2</text>
<text x="122.3" y="82">23</text>
<text x="122.3" y="83">22</text>
<text x="122.3" y="84">13</text>
<text x="122.3" y="81">24</text>
<text x="122.3" y="80">27</text>
<text x="122.3" y="79">28</text>
<text x="130.1" y="79.8" transform="rotate(-90 130.1 79.8)">2</text>
<text x="137" y="79.8" transform="rotate(-90 137 79.8)">3</text>
<text x="44.7" y="84.7" transform="rotate(-90 44.7 84.7)">4</text>
<text x="54.7" y="86.9">29</text>
<text x="57.5" y="87.3">PC6(/RESET)</text>
<text x="64.2" y="89.3">PB3(MOSI/OC2)</text>
<text x="66.2" y="88.3">PB4(MISO)</text>
<text x="66.6" y="87.3">PB5(SCK)</text>
<text x="72.2" y="89.8">14</text>
<text x="72.2" y="88.9">15</text>
<text x="72.2" y="87.9">16</text>
<text x="72.2" y="86.9">17</text>
<text x="109.7" y="89.8">25</text>
<text x="109.7" y="84.9">10</text>
<text x="109.7" y="87.9">26</text>
<text x="109.8" y="85.9">11</text>
<text x="112.5" y="86.3">CTS#</text>
<text x="112.5" y="85.4">DCD#</text>
<text x="112.5" y="84.4">DSR#</text>
<text x="112.5" y="88.3">TEST</text>
<text x="117.3" y="88.3">RESET#</text>
<text x="117.7" y="84.4">CBUS2</text>
<text x="117.7" y="85.4">CBUS3</text>
<text x="117.7" y="86.4">CBUS4</text>
<text x="122.3" y="89.8">17</text>
<text x="122.3" y="84.9">14</text>
<text x="122.3" y="85.9">12</text>
<text x="122.3" y="87.9">19</text>
<text x="54.7" y="95.7">21</text>
<text x="54.7" y="93.8">20</text>
<text x="54.7" y="94.8">18</text>
<text x="55.2" y="91.8">7</text>
<text x="55.2" y="90.8">8</text>
<text x="57.5" y="94.2">AREF</text>
<text x="57.5" y="95.2">AVCC</text>
<text x="57.5" y="92.2">PB6(XTAL1/TOSC1)</text>
<text x="57.5" y="91.3">PB7(XTAL2/TOSC2)</text>
<text x="64.1" y="95.2">PC4(ADC4/SDA)</text>
<text x="64.2" y="94.2">PC5(ADC5/SCL)</text>
<text x="64.7" y="90.3">PB2(SS/OC1B)</text>
<text x="66" y="91.3">PB1(OC1A)</text>
<text x="66.9" y="92.2">PB0(ICP)</text>
<text x="72.2" y="91.8">12</text>
<text x="72.2" y="90.8">13</text>
<text x="72.2" y="95.7">26</text>
<text x="72.2" y="94.8">27</text>
<text x="72.2" y="93.8">28</text>
<text x="109.7" y="91.8">18</text>
<text x="109.7" y="92.8">21</text>
<text x="110.2" y="90.8">7</text>
<text x="112.5" y="90.3">AGND</text>
<text x="112.5" y="91.3">GND1</text>
<text x="112.5" y="92.2">GND2</text>
<text x="112.5" y="93.2">GND3</text>
<text x="117.3" y="90.3">3V3OUT</text>
<text x="117.5" y="92.2">USBDM</text>
<text x="117.7" y="93.2">USBDP</text>
<text x="122.3" y="91.8">16</text>
<text x="122.3" y="92.8">15</text>
<text x="136.7" y="92.8">3</text>
<text x="136.7" y="91.8">4</text>
<text x="136.7" y="94.8">1</text>
<text x="136.7" y="93.8">2</text>
<text x="136.7" y="90.8">5</text>
<text x="139" y="93.2">D+</text>
<text x="139" y="92.2">D-</text>
<text x="139" y="95.2">GND</text>
<text x="139" y="94.2">ID</text>
<text x="139" y="91.3">VBUS</text>
<text x="141.5" y="92.2">SH1</text>
<text x="141.5" y="93.2">SH2</text>
<text x="141.5" y="94.2">SH3</text>
<text x="141.5" y="95.2">SH4</text>
<text x="144.9" y="91.8">6</text>
<text x="144.9" y="92.8">7</text>
<text x="144.9" y="93.8">8</text>
<text x="144.9" y="94.8">9</text>
<text x="54.4" y="98.7">3*2</text>
<text x="55.2" y="99.7">5</text>
<text x="55.2" y="100.6">4</text>
<text x="55.2" y="101.6">6</text>
<text x="57.5" y="96.2">AGND</text>
<text x="57.5" y="99.1">GND</text>
<text x="57.5" y="100.1">GND</text>
<text x="57.5" y="101.1">VCC</text>
<text x="66" y="99.1">PC0(ADC0)</text>
<text x="66" y="98.1">PC1(ADC1)</text>
<text x="66" y="97.2">PC2(ADC2)</text>
<text x="66" y="96.2">PC3(ADC3)</text>
<text x="66.4" y="101.1">PD7(AIN1)</text>
<text x="72.2" y="98.7">23</text>
<text x="72.2" y="97.7">24</text>
<text x="72.2" y="96.7">25</text>
<text x="72.2" y="101.6">10</text>
<text x="72.2" y="100.6">11</text>
<text x="178.9" y="99.2">1</text>
<text x="178.9" y="101.1">3</text>
<text x="178.9" y="100.2">2</text>
<text x="181.2" y="99.6">32KHZ</text>
<text x="181.2" y="101.6">SQW/INT VBAT</text>
<text x="181.2" y="100.6">VCC</text>
<text x="185.6" y="100.6">SDA</text>
<text x="185.7" y="99.6">SCL</text>
<text x="189.1" y="99.2">16</text>
<text x="189.1" y="100.2">15</text>
<text x="189.1" y="101.1">14</text>
<text x="54.7" y="106.5">19</text>
<text x="54.7" y="105.6">22</text>
<text x="57.5" y="107">ADC6</text>
<text x="57.5" y="106">ADC7</text>
<text x="57.5" y="102.1">VCC</text>
<text x="65.4" y="104">PD4(XCK/T0)</text>
<text x="66.4" y="102.1">PD6(AIN0)</text>
<text x="66.5" y="106">PD2(INT0)</text>
<text x="66.5" y="105">PD3(INT1)</text>
<text x="66.5" y="108">PD0(RXD)</text>
<text x="66.6" y="107">PD1(TXD)</text>
<text x="67.3" y="103">PD5(T1)</text>
<text x="72.2" y="107.5">30</text>
<text x="72.2" y="106.5">31</text>
<text x="72.2" y="105.6">32</text>
<text x="72.2" y="104.6">1</text>
<text x="72.2" y="103.6">2</text>
<text x="72.2" y="102.6">9</text>
<text x="79.1" y="106.5">7</text>
<text x="81.8" y="106.5">2</text>
<text x="178.9" y="102.1">4</text>
<text x="178.9" y="103.1">5</text>
<text x="178.9" y="104.1">6</text>
<text x="178.9" y="105.1">7</text>
<text x="178.9" y="106">8</text>
<text x="181.2" y="102.5">/RST</text>
<text x="181.2" y="103.5">NC</text>
<text x="181.2" y="104.5">NC1</text>
<text x="181.2" y="105.5">NC2</text>
<text x="181.2" y="106.5">NC3</text>
<text x="185.5" y="102.6">GND</text>
<text x="185.6" y="106.5">NC4</text>
<text x="185.6" y="105.5">NC5</text>
<text x="185.6" y="104.5">NC6</text>
<text x="185.6" y="103.5">NC7</text>
<text x="189.1" y="102.1">13</text>
<text x="189.1" y="106">9</text>
<text x="189.1" y="105.1">10</text>
<text x="189.1" y="104.1">11</text>
<text x="189.1" y="103.1">12</text>
<text x="230.7" y="105.6" transform="rotate(-90 230.7 105.6)">2</text>
<text x="231.7" y="105.6" transform="rotate(-90 231.7 105.6)">1</text>
<text x="269.3" y="104.1">1</text>
<text x="269.3" y="105.1">2</text>
<text x="269.3" y="106">3</text>
<text x="269.3" y="107">4</text>
<text x="79.1" y="108.8">8</text>
<text x="81.8" y="108.8">1</text>
<text x="230.7" y="113.4" transform="rotate(-90 230.7 113.4)">2</text>
<text x="231.7" y="113.4" transform="rotate(-90 231.7 113.4)">1</text>
<text x="269.3" y="108">5</text>
<text x="13" y="125.7">3</text>
<text x="25.1" y="125.7">6</text>
<text x="56.8" y="122.2">D</text>
<text x="58.4" y="121.8">5*2</text>
<text x="61.4" y="123.8" transform="rotate(-90 61.4 123.8)">4</text>
<text x="61.8" y="125.5" transform="rotate(-90 61.8 125.5)">G</text>
<text x="62.2" y="121.8">3</text>
<text x="63.7" y="122.2">S S</text>
<text x="66.2" y="121.8">1</text>
<text x="67.2" y="123.8" transform="rotate(-90 67.2 123.8)">2</text>
<text x="67.7" y="125.5" transform="rotate(-90 67.7 125.5)">G</text>
<text x="69.2" y="121.8">7*2</text>
<text x="71.5" y="122.2">D</text>
<text x="7.3" y="128.8" transform="rotate(-90 7.3 128.8)">1</text>
<text x="12.6" y="127.6">11</text>
<text x="13" y="126.7">1</text>
<text x="13" y="129.6">2</text>
<text x="13" y="130.6">4</text>
<text x="15.3" y="127.1">GND</text>
<text x="15.3" y="130">MODE/SYNC DNC_3</text>
<text x="15.3" y="126.1">VIN</text>
<text x="15.3" y="131">EN</text>
<text x="15.3" y="128.1">EP</text>
<text x="20.2" y="131">PGOOD</text>
<text x="20.6" y="128.1">DNC_1</text>
<text x="20.6" y="129.1">DNC_2</text>
<text x="21" y="126.1">VOUT</text>
<text x="22.2" y="127.1">FB</text>
<text x="25.1" y="130.6">5</text>
<text x="25.1" y="126.7">7</text>
<text x="25.1" y="127.6">8</text>
<text x="25.1" y="128.6">9</text>
<text x="25.1" y="129.6">10</text>
<text x="29.6" y="128.8" transform="rotate(-90 29.6 128.8)">1</text>
<text x="57.7" y="130">D</text>
<text x="59.4" y="129.6">7*2</text>
<text x="62.3" y="128.3" transform="rotate(-90 62.3 128.3)">2</text>
<text x="62.8" y="126.8" transform="rotate(-90 62.8 126.8)">G</text>
<text x="63.1" y="129.6">1</text>
<text x="63.7" y="130">S S</text>
<text x="65.3" y="129.6">3</text>
<text x="66.3" y="128.3" transform="rotate(-90 66.3 128.3)">4</text>
<text x="66.7" y="126.8" transform="rotate(-90 66.7 126.8)">G</text>
<text x="68.3" y="129.6">5*2</text>
<text x="70.5" y="130">D</text>
<text x="82.4" y="131.8" transform="rotate(-90 82.4 131.8)">K</text>
<text x="86.5" y="131.2" transform="rotate(-90 86.5 131.2)">3</text>
<text x="86.5" y="128.5" transform="rotate(-90 86.5 128.5)">6</text>
<text x="119.5" y="128.1">1</text>
<text x="119.5" y="129.1">3</text>
<text x="119.5" y="130.1">5</text>
<text x="122.8" y="128.1">2</text>
<text x="122.8" y="129.1">4</text>
<text x="122.8" y="130.1">6</text>
<text x="178.5" y="128.6">PWR</text>
<text x="178.5" y="129.6">GNDBREAK</text>
<text x="178.5" y="130.6">GND</text>
<text x="221.2" y="131.6">1</text>
<text x="229.3" y="131.6">18</text>
<text x="7.3" y="132.1" transform="rotate(-90 7.3 132.1)">2</text>
<text x="29.6" y="132.1" transform="rotate(-90 29.6 132.1)">2</text>
<text x="61.1" y="136.5">1</text>
<text x="61.1" y="137.5">2</text>
<text x="63.4" y="136.9">VIN</text>
<text x="63.4" y="137.9">GND</text>
<text x="65.6" y="136.9">SENSE</text>
<text x="66.3" y="137.9">GATE</text>
<text x="70.3" y="136.5">6</text>
<text x="70.3" y="137.5">5</text>
<text x="82" y="133.3" transform="rotate(-90 82 133.3)">1</text>
<text x="221.2" y="132.6">2</text>
<text x="221.2" y="133.5">3</text>
<text x="221.2" y="134.5">4</text>
<text x="221.2" y="135.5">5</text>
<text x="221.2" y="136.5">6</text>
<text x="221.2" y="137.5">7</text>
<text x="223.4" y="132">I1</text>
<text x="223.4" y="133">I2</text>
<text x="223.4" y="134">I3</text>
<text x="223.4" y="134.9">I4</text>
<text x="223.4" y="135.9">I5</text>
<text x="223.4" y="136.9">I6</text>
<text x="223.4" y="137.9">I7</text>
<text x="226.4" y="132">O1</text>
<text x="226.4" y="133">O2</text>
<text x="226.4" y="134">O3</text>
<text x="226.4" y="135">O4</text>
<text x="226.4" y="135.9">O5</text>
<text x="226.4" y="136.9">O6</text>
<text x="226.4" y="137.9">O7</text>
<text x="229.3" y="132.6">17</text>
<text x="229.3" y="133.5">16</text>
<text x="229.3" y="134.5">15</text>
<text x="229.3" y="135.5">14</text>
<text x="229.3" y="136.5">13</text>
<text x="229.3" y="137.5">12</text>
<text x="245.1" y="132">1</text>
<text x="245.1" y="133">2</text>
<text x="61.1" y="138.4">3</text>
<text x="63.4" y="138.9">CTL</text>
<text x="66.5" y="138.9">STAT</text>
<text x="70.3" y="138.4">4</text>
<text x="82" y="138.4" transform="rotate(-90 82 138.4)">2</text>
<text x="82.4" y="140" transform="rotate(-90 82.4 140)">A</text>
<text x="221.2" y="138.4">8</text>
<text x="221.2" y="139.4">9</text>
<text x="223.4" y="138.9">I8</text>
<text x="223.4" y="139.9">GND</text>
<text x="225.9" y="139.9">CD+</text>
<text x="226.4" y="138.9">O8</text>
<text x="229.3" y="138.4">11</text>
<text x="229.3" y="139.4">10</text>
</g>
<g font-size=".7" fill="#505050">
<text x="230.4" y="97.9">SW2</text>
<text x="193.8" y="105.2" transform="rotate(-90 193.8 105.2)">B1</text>
<text x="197" y="105.2" transform="rotate(-90 197 105.2)">CR1220</text>
<text x="176.4" y="127.8">24V_IN</text>
</g>
<g font-size=".7" fill="#800000">
<text x="39.7" y="104.6" transform="rotate(-90 39.7 104.6)">+</text>
<text x="195.5" y="103.7">+</text>
<text x="195.5" y="104.9">-</text>
<text x="96.6" y="125.2" transform="rotate(-90 96.6 125.2)">+</text>
</g>
</svg>
